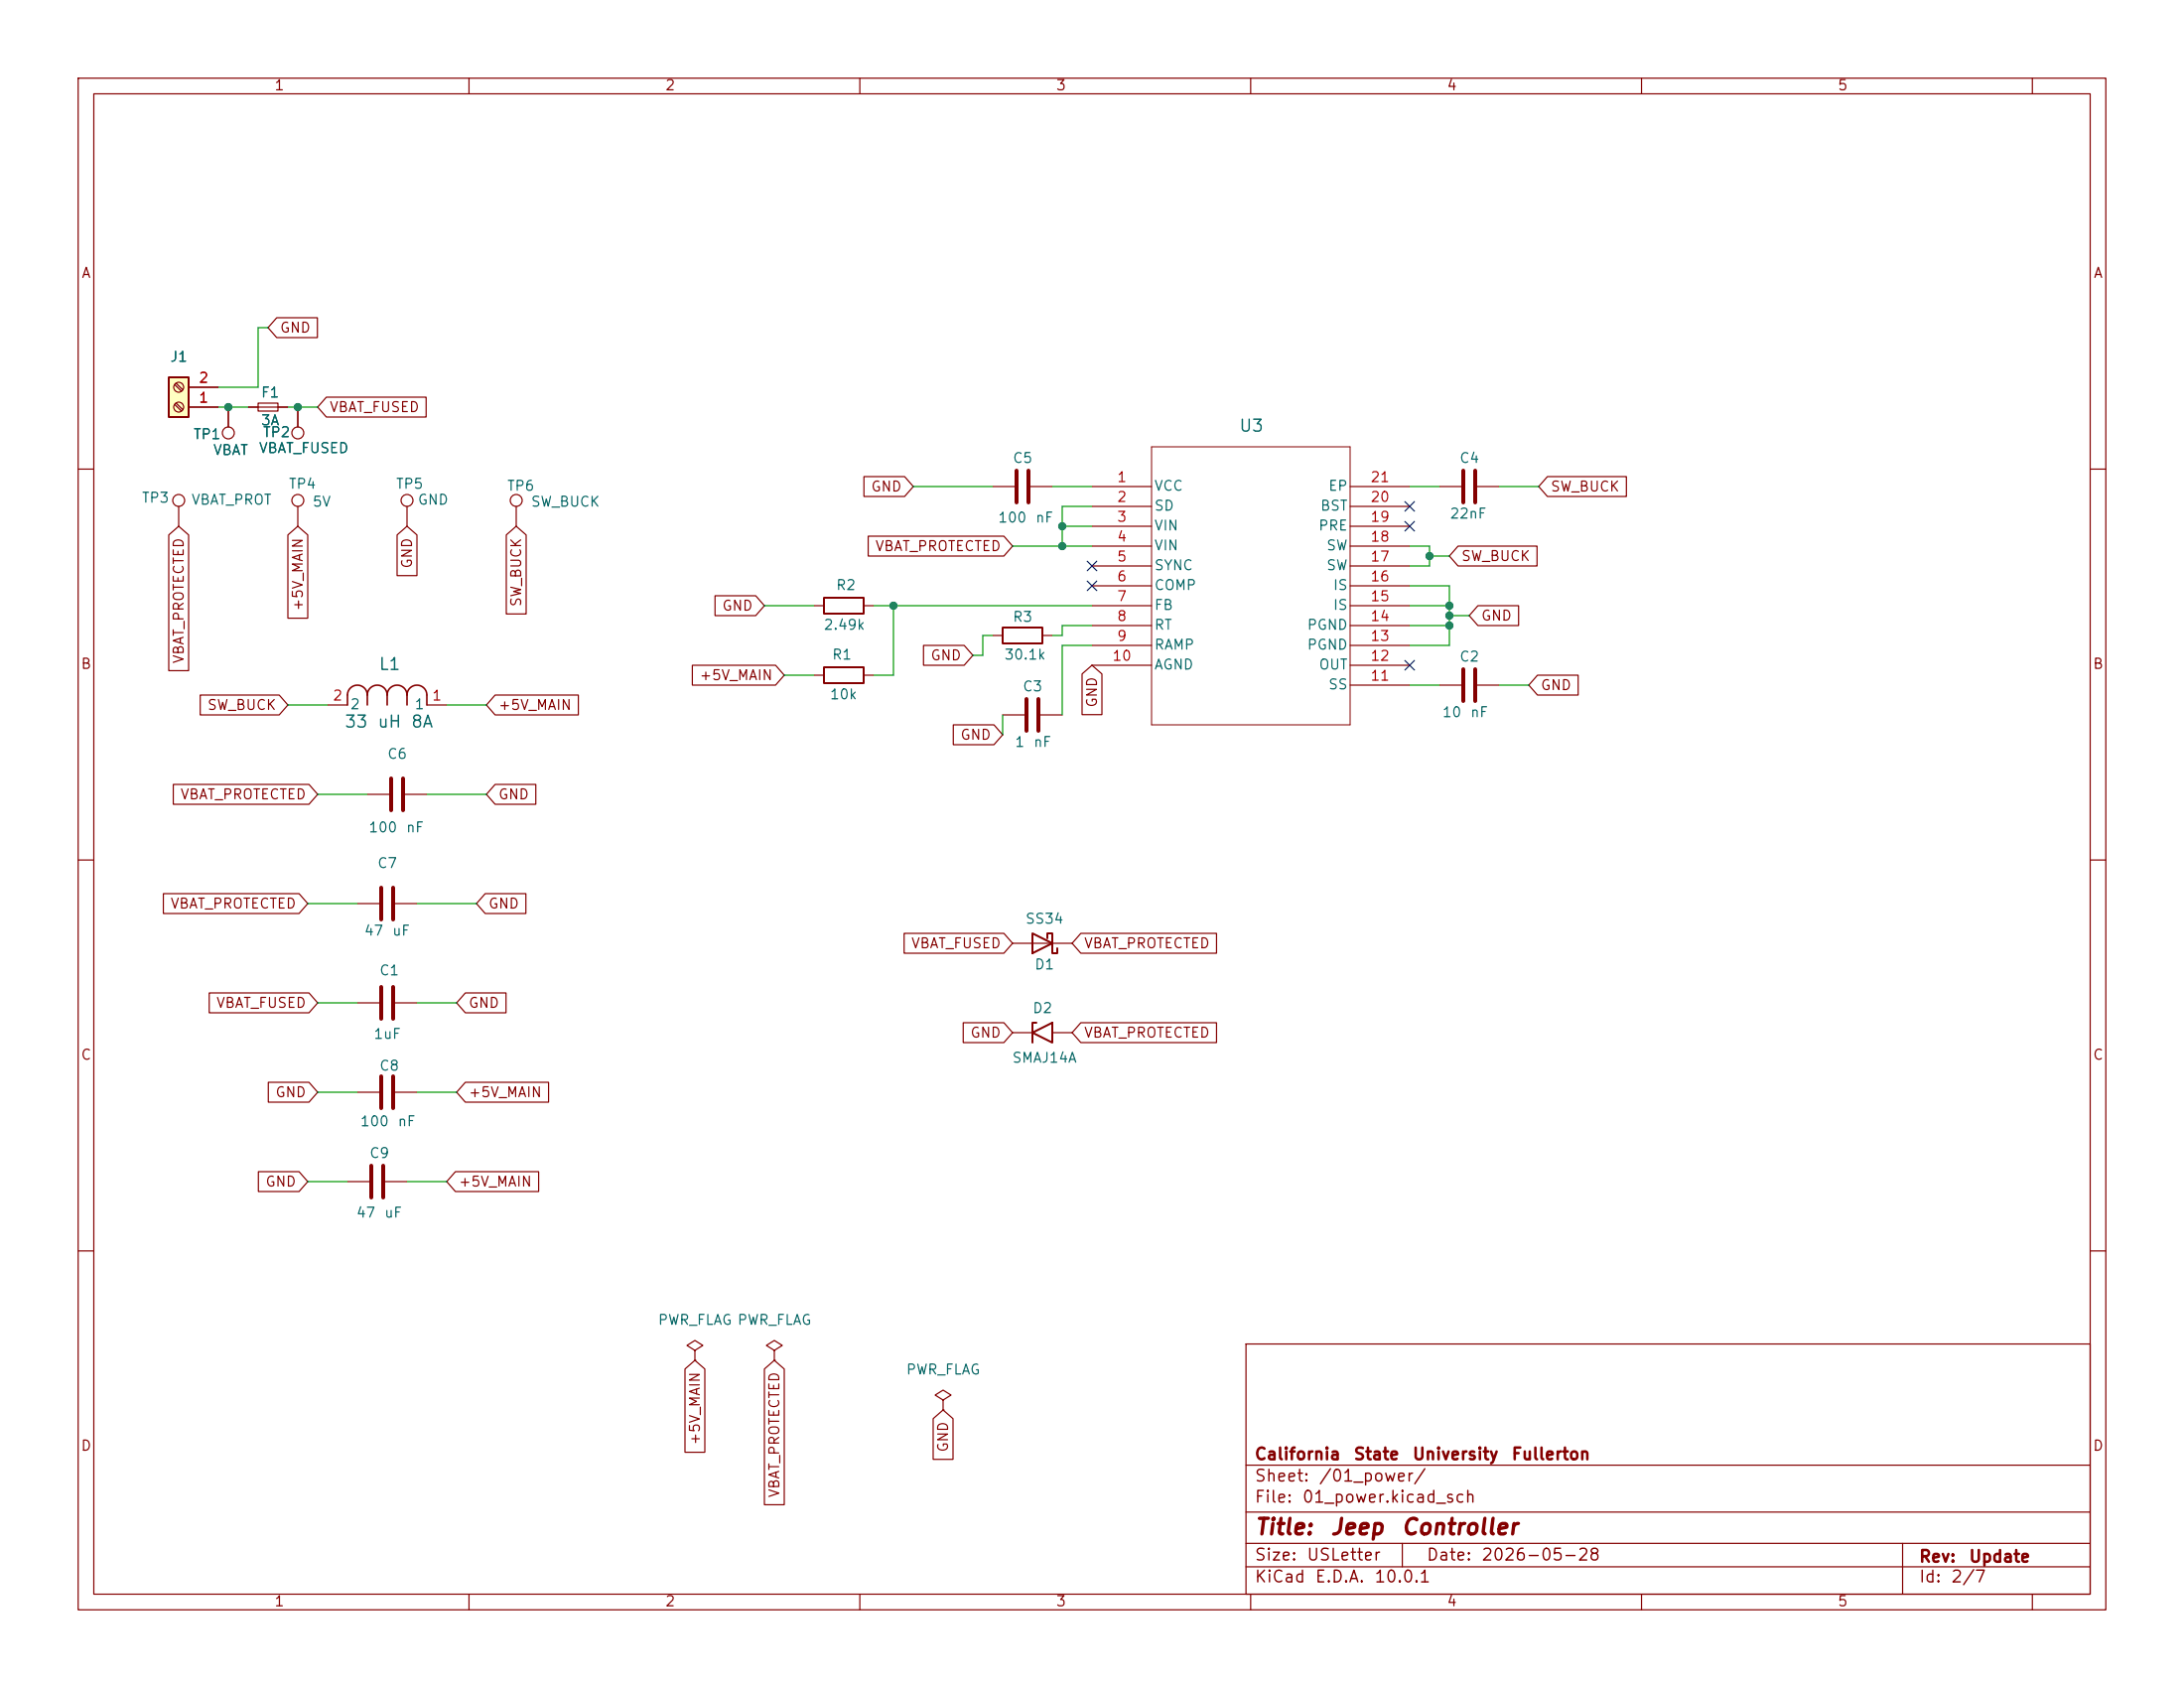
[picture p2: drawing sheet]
<svg xmlns="http://www.w3.org/2000/svg" width="279mm" height="216mm" viewBox="0 0 279 216" stroke-linecap="round" stroke-linejoin="round" font-family="sans-serif">
<g fill="none" stroke="#840000" stroke-width=".15">
<path d="M10 10h259.4v195.9h-259.4zM12 12h255.4v191.9h-255.4zM60 10v2M110 10v2M160 10v2M210 10v2M260 10v2M10 60h2M104.1 77.5h1.3M110.5 77.5h1.3M267.4 60h2M10 110h2"/>
<path d="M267.4 110h2M45.7 139.7h2.8M50.5 139.7h2.8M44.4 151.1h2.8M49.3 151.1h2.8M10 160h2M159.4 171.9h108v32h-108zM267.4 160h2M159.4 197.4h108M159.4 193.4h108M159.4 187.4h108M179.4 197.4v3"/>
<path d="M243.4 197.4v6.5M60 203.9v2M110 203.9v2M159.4 200.4h108M160 203.9v2M210 203.9v2M260 203.9v2"/>
</g>
<path d="M105.4 76.5h5.1v2h-5.1z" fill="none" stroke="#840000" stroke-width=".25"/>
<path d="M48.8 137.7v4M50.3 137.7v4M47.5 149.1v4.1M49 149.1v4.1" fill="none" stroke="#840000" stroke-width=".51"/>
<path d="M21.6 48.3h2.5v5h-2.5z" fill="#ffffc2"/>
<path d="M21.6 48.3h2.5v5h-2.5zM105.4 85.3h5.1v2.1h-5.1zM128.3 80.3h5v2h-5zM132.1 119.4l2.5 1.3-2.5 1.2zM132.1 132.1l2.5-1.3v2.6zM132.6 130.8h-.5v2.6M134 120v-.6h.6v2.5h.7v-.6" fill="none" stroke="#840000" stroke-width=".25"/>
<g fill="none" stroke="#840000" stroke-width=".15">
<path d="M22.4 51.7l.8 .9M22.4 49.2l.8 .8M22.5 51.6l.9 .8M22.5 49l.9 .9M24.1 52.1h3.8M24.1 49.5h3.8M29.2 52.1v2.5M31.7 52.1h5.1M33 51.6h2.6v1h-2.6zM35.4 40.6h5.2v2.6h-5.2l-1.1-1.3zM38.1 52.1v2.5M41.8 50.8h12.7v2.5h-12.7l-1.2-1.2z"/>
<path d="M21.6 68.4l1.3-1.1 1.2 1.1v17.4h-2.5zM22.9 64.8v2.5M36.8 68.4l1.3-1.1 1.3 1.1v10.7h-2.6zM38.1 64.8v2.5M50.8 68.4l1.3-1.1 1.2 1.1v5.2h-2.5zM52.1 64.8v2.5M64.8 68.4l1.2-1.1 1.3 1.1v10.1h-2.5zM66 64.8v2.5M91.5 76.2h5.2l1.1 1.3-1.1 1.2h-5.2zM110.5 61h5.2l1.1 1.2-1.1 1.3h-5.2zM111.1 68.6h17.3l1.1 1.3-1.1 1.2h-17.3zM127 62.2h2.8"/>
<path d="M131.8 62.2h2.8M139.7 62.2h7.6M139.7 64.8h7.6M139.7 67.3h7.6M139.7 69.9h7.6M139.7 72.4h7.6M139.7 74.9h7.6M139.7 77.5h7.6M172.7 62.2h7.6M172.7 64.8h7.6M172.7 67.3h7.6M172.7 69.9h7.6"/>
<path d="M172.7 72.4h7.6M172.7 74.9h7.6M172.7 77.5h7.6M184.1 62.2h2.8M186.5 69.8h10.1v2.6h-10.1l-1.1-1.3zM189 62.2h2.8M189.1 77.5h5.2v2.5h-5.2l-1.1-1.3zM198 61h10.1v2.5h-10.1l-1.2-1.3zM25.6 88.9h10.1l1.1 1.3-1.1 1.2h-10.1zM41.9 90.2h2.5M54.6 90.2h2.5M63.3 88.9h10.7v2.5h-10.7l-1.1-1.2z"/>
<path d="M88.6 85.1h10.6l1.1 1.3-1.1 1.2h-10.6zM104.1 86.4h1.3M110.5 86.4h1.3M118.1 82.5h5.2l1.2 1.3-1.2 1.3h-5.2zM122 92.7h5.2l1.1 1.3-1.1 1.3h-5.2zM127 81.3h1.3M128.3 91.4h2.8M133.1 91.4h2.8M133.3 81.3h1.3M138.4 86.2l1.3-1.1 1.3 1.1v5.2h-2.6zM139.7 80h7.6M139.7 82.6h7.6"/>
<path d="M139.7 85.1h7.6M172.7 80h7.6M172.7 82.6h7.6M172.7 85.1h7.6M172.7 87.6h7.6M184.1 87.6h2.8M189 87.6h2.8M196.7 86.4h5.2v2.5h-5.2l-1.1-1.3zM20.9 114.3h17.4l1.1 1.3-1.1 1.2h-17.4zM22.2 100.3h17.3l1.1 1.3-1.1 1.3h-17.3zM45.7 115.6h2.8M47 101.6h2.8"/>
<path d="M50.5 115.6h2.8M51.8 101.6h2.8M62.1 114.3h5.2v2.5h-5.2l-1.1-1.2zM63.3 100.3h5.2v2.6h-5.2l-1.1-1.3zM115.7 119.4h12.7l1.1 1.3-1.1 1.2h-12.7zM138.3 119.4h17.3v2.5h-17.3l-1.1-1.2zM26.8 127h12.7l1.1 1.3-1.1 1.2h-12.7zM34.3 138.4h5.2l1.1 1.3-1.1 1.3h-5.2zM45.7 128.3h2.8M50.5 128.3h2.8M59.5 127h5.2v2.5h-5.2l-1.1-1.2zM59.5 138.4h10.7v2.6h-10.7l-1.1-1.3z"/>
<path d="M123.2 130.8h5.2l1.1 1.3-1.1 1.3h-5.2zM129.5 120.7h7.7M129.5 132.1h2.6M134.6 132.1h2.6M138.3 130.8h17.3v2.6h-17.3l-1.1-1.3zM33.1 149.9h5.2l1.1 1.2-1.1 1.3h-5.2zM58.3 149.9h10.6v2.5h-10.6l-1.2-1.3zM87.6 175.1l1.3-1.1 1.3 1.1v10.6h-2.6zM88.9 172.7l1-.6-1-.6-1 .6 1 .6v1.3M88.9 174h.1M97.8 175.1l1.3-1.1 1.2 1.1v17.4h-2.5zM99.1 172.7l1-.6-1-.6-1.1 .6 1.1 .6v1.3"/>
<path d="M99.1 174h.1M120.6 179.1l1.1-.7-1.1-.6-1 .6 1 .7v1.2M119.4 181.5l1.2-1.2 1.3 1.2v5.2h-2.5zM120.6 180.3h.1"/>
<circle cx="22.9" cy="49.5" r=".63"/>
<circle cx="22.9" cy="52.1" r=".63"/>
<circle cx="29.2" cy="55.4" r=".76"/>
<circle cx="38.1" cy="55.4" r=".76"/>
<circle cx="22.9" cy="64" r=".76"/>
<circle cx="38.1" cy="64" r=".76"/>
<circle cx="52.1" cy="64" r=".76"/>
<circle cx="66" cy="64" r=".76"/>
</g>
<g fill="none" stroke="#840000" stroke-width=".51">
<path d="M130 60.2v4.1M131.6 60.2v4.1M187.2 60.2v4.1M188.7 60.2v4.1M50 99.6v4M51.6 99.6v4M131.3 89.4v4.1M132.8 89.4v4.1M187.2 85.6v4.1M188.7 85.6v4.1M48.8 113.5v4.1M50.3 113.5v4.1"/>
<path d="M48.8 126.2v4.1M50.3 126.2v4.1"/>
</g>
<path d="M147.3 57.2h25.4v35.5h-25.4z" fill="none" stroke="#840000" stroke-width=".13"/>
<path d="M47 88.9a1.27 1.27 0 0 0-1.3-1.3 1.27 1.27 0 0 0-1.3 1.3v1.3M47 88.9a1.27 1.27 0 0 1 1.3-1.3 1.27 1.27 0 0 1 1.2 1.3M47 88.9v1.3M49.5 88.9a1.27 1.27 0 0 1 1.3-1.3 1.27 1.27 0 0 1 1.3 1.3M49.5 88.9v1.3M52.1 88.9a1.27 1.27 0 0 1 1.2-1.3 1.27 1.27 0 0 1 1.3 1.3v1.3M52.1 88.9v1.3" fill="none" stroke="#840000" stroke-width=".2"/>
<g fill="none" stroke="#009600" stroke-width=".15">
<path d="M27.9 52.1h3.8M34.3 41.9h-1.3v7.6h-5.1M36.8 52.1h3.8M97.8 77.5h6.3M111.8 77.5h27.9M114.3 77.5v8.9h-2.5M116.8 62.2h10.2M129.5 69.9h10.2M134.6 62.2h5.1M135.9 67.3h3.8M139.7 64.8h-3.8v5.1M180.3 77.5h5.1"/>
<path d="M180.3 74.9h5.1v7.7h-5.1M180.3 62.2h3.8M180.3 69.9h2.6v2.5h-2.6M182.9 71.1h2.5M185.4 78.7h2.6M191.8 62.2h5M36.8 90.2h5.1M57.1 90.2h5.1M100.3 86.4h3.8M127 81.3h-1.3v2.5h-1.2M128.3 91.4v2.6M139.7 80h-3.8v1.3h-1.3"/>
<path d="M139.7 82.6h-3.8v8.8M180.3 80h5.1M180.3 87.6h3.8M191.8 87.6h3.8M39.4 115.6h6.3M40.6 101.6h6.4M53.3 115.6h7.7M54.6 101.6h7.6M40.6 128.3h5.1M40.6 139.7h5.1M53.3 128.3h5.1M53.3 139.7h5.1"/>
<path d="M39.4 151.1h5M52.1 151.1h5"/>
</g>
<path d="M139.1 74.3l1.2 1.2M139.1 71.8l1.2 1.2M140.3 74.3l-1.2 1.2M140.3 71.8l-1.2 1.2M179.7 64.2l1.2 1.2M179.7 66.7l1.2 1.2M180.9 64.2l-1.2 1.2M180.9 66.7l-1.2 1.2M179.7 84.5l1.2 1.2M180.9 84.5l-1.2 1.2" fill="none" stroke="#000084" stroke-width=".15"/>
<g fill="#009600" stroke="#009600" stroke-width=".13">
<circle cx="185.4" cy="78.7" r=".46"/>
<circle cx="185.4" cy="77.5" r=".46"/>
<circle cx="182.9" cy="71.1" r=".46"/>
<circle cx="185.4" cy="80" r=".46"/>
<circle cx="114.3" cy="77.5" r=".46"/>
<circle cx="135.9" cy="69.9" r=".46"/>
<circle cx="135.9" cy="67.3" r=".46"/>
<circle cx="38.1" cy="52.1" r=".46"/>
<circle cx="29.2" cy="52.1" r=".46"/>
</g>
<g font-size="2" fill="#840000">
<text x="160.4" y="196.8">Title:</text>
<text x="170.1" y="196.8">Jeep</text>
<text x="179.1" y="196.8">Controller</text>
</g>
<g font-size="1.5" fill="#006464">
<text x="158.4" y="55.6">U3</text>
<text x="48.4" y="86.1">L1</text>
<text x="44" y="93.4">33</text>
<text x="48.2" y="93.4">uH</text>
<text x="52.5" y="93.4">8A</text>
</g>
<g font-size="1.5" fill="#840000">
<text x="160.4" y="189.9">Sheet:</text>
<text x="160.4" y="187.1">California</text>
<text x="168.6" y="189.9">/01_power/</text>
<text x="173.1" y="187.1">State</text>
<text x="180.6" y="187.1">University</text>
<text x="193.3" y="187.1">Fullerton</text>
<text x="160.4" y="192.6">File:</text>
<text x="166.5" y="192.6">01_power.kicad_sch</text>
<text x="160.4" y="202.8">KiCad</text>
<text x="160.4" y="200">Size:</text>
<text x="167.1" y="200">USLetter</text>
<text x="168.1" y="202.8">E.D.A.</text>
<text x="175.7" y="202.8">10.0.1</text>
<text x="182.4" y="200">Date:</text>
<text x="189.4" y="200">2026-05-28</text>
<text x="245.4" y="200.2">Rev:</text>
<text x="245.4" y="202.8">Id:</text>
<text x="249.5" y="202.8">2/7</text>
<text x="251.8" y="200.2">Update</text>
</g>
<g font-size="1.3" fill="#840000">
<text x="35" y="11.9">1</text>
<text x="85" y="11.9">2</text>
<text x="135" y="11.9">3</text>
<text x="185" y="11.9">4</text>
<text x="235" y="11.9">5</text>
<text x="10.3" y="35.9">A</text>
<text x="267.7" y="35.9">A</text>
<text x="35.7" y="42.9">GND</text>
<text x="42.1" y="53">VBAT_FUSED</text>
<text x="111.3" y="63.2">GND</text>
<text x="198.3" y="63.2">SW_BUCK</text>
<text x="111.9" y="70.8">VBAT_PROTECTED</text>
<text x="53" y="72.8" transform="rotate(-90 53 72.8)">GND</text>
<text x="67" y="77.7" transform="rotate(-90 67 77.7)">SW_BUCK</text>
<text x="186.8" y="72.1">SW_BUCK</text>
<text x="39.1" y="78.3" transform="rotate(-90 39.1 78.3)">+5V_MAIN</text>
<text x="92.3" y="78.4">GND</text>
<text x="189.4" y="79.7">GND</text>
<text x="10.3" y="85.9">B</text>
<text x="23.8" y="85" transform="rotate(-90 23.8 85)">VBAT_PROTECTED</text>
<text x="89.4" y="87.3">+5V_MAIN</text>
<text x="119" y="84.8">GND</text>
<text x="197" y="88.6">GND</text>
<text x="267.7" y="85.9">B</text>
<text x="26.4" y="91.1">SW_BUCK</text>
<text x="63.7" y="91.1">+5V_MAIN</text>
<text x="122.8" y="94.9">GND</text>
<text x="140.7" y="90.6" transform="rotate(-90 140.7 90.6)">GND</text>
<text x="23" y="102.6">VBAT_PROTECTED</text>
<text x="63.7" y="102.6">GND</text>
<text x="21.7" y="116.5">VBAT_PROTECTED</text>
<text x="62.4" y="116.5">GND</text>
<text x="116.5" y="121.6">VBAT_FUSED</text>
<text x="138.6" y="121.6">VBAT_PROTECTED</text>
<text x="27.6" y="129.2">VBAT_FUSED</text>
<text x="59.8" y="129.2">GND</text>
<text x="10.3" y="135.9">C</text>
<text x="124" y="133">GND</text>
<text x="138.6" y="133">VBAT_PROTECTED</text>
<text x="267.7" y="135.9">C</text>
<text x="35.1" y="140.7">GND</text>
<text x="59.8" y="140.7">+5V_MAIN</text>
<text x="33.9" y="152.1">GND</text>
<text x="58.6" y="152.1">+5V_MAIN</text>
<text x="10.3" y="185.9">D</text>
<text x="89.9" y="184.9" transform="rotate(-90 89.9 184.9)">+5V_MAIN</text>
<text x="121.6" y="185.8" transform="rotate(-90 121.6 185.8)">GND</text>
<text x="267.7" y="185.9">D</text>
<text x="100" y="191.6" transform="rotate(-90 100 191.6)">VBAT_PROTECTED</text>
<text x="35" y="205.8">1</text>
<text x="85" y="205.8">2</text>
<text x="135" y="205.8">3</text>
<text x="185" y="205.8">4</text>
<text x="235" y="205.8">5</text>
</g>
<g font-size="1.3" fill="#006464">
<text x="21.7" y="46.6">J1</text>
<text x="33.3" y="51.2">F1</text>
<text x="24.6" y="56.5">TP1</text>
<text x="27.2" y="58.5">VBAT</text>
<text x="33" y="58.3">VBAT_FUSED</text>
<text x="33.3" y="54.7">3A</text>
<text x="33.5" y="56.2">TP2</text>
<text x="129.5" y="59.5">C5</text>
<text x="186.6" y="59.5">C4</text>
<text x="18" y="64.6">TP3</text>
<text x="24.4" y="64.9">VBAT_PROT</text>
<text x="36.8" y="62.8">TP4</text>
<text x="39.9" y="65.1">5V</text>
<text x="50.6" y="62.8">TP5</text>
<text x="53.3" y="64.9">GND</text>
<text x="64.8" y="63.1">TP6</text>
<text x="67.8" y="65.1">SW_BUCK</text>
<text x="147.6" y="63.1">VCC</text>
<text x="147.6" y="65.6">SD</text>
<text x="168.8" y="65.6">BST</text>
<text x="169.8" y="63.1">EP</text>
<text x="127.6" y="67.2">100</text>
<text x="132.4" y="67.2">nF</text>
<text x="147.6" y="68.2">VIN</text>
<text x="147.6" y="70.7">VIN</text>
<text x="168.6" y="68.2">PRE</text>
<text x="169.6" y="70.7">SW</text>
<text x="185.4" y="66.6">22nF</text>
<text x="106.9" y="75.8">R2</text>
<text x="147.6" y="73.3">SYNC</text>
<text x="147.6" y="75.8">COMP</text>
<text x="169.6" y="73.3">SW</text>
<text x="170.4" y="75.8">IS</text>
<text x="105.3" y="80.9">2.49k</text>
<text x="129.5" y="79.9">R3</text>
<text x="147.6" y="78.3">FB</text>
<text x="147.6" y="80.9">RT</text>
<text x="147.6" y="83.4">RAMP</text>
<text x="167.1" y="83.4">PGND</text>
<text x="167.1" y="80.9">PGND</text>
<text x="170.4" y="78.3">IS</text>
<text x="106.1" y="89.8">10k</text>
<text x="106.4" y="84.7">R1</text>
<text x="128.4" y="84.7">30.1k</text>
<text x="130.7" y="88.7">C3</text>
<text x="147.6" y="86">AGND</text>
<text x="168.6" y="86">OUT</text>
<text x="169.8" y="88.5">SS</text>
<text x="186.6" y="84.9">C2</text>
<text x="44.7" y="91">2</text>
<text x="52.9" y="91">1</text>
<text x="129.7" y="95.9">1</text>
<text x="132.1" y="95.9">nF</text>
<text x="184.4" y="92">10</text>
<text x="188" y="92">nF</text>
<text x="49.5" y="97.4">C6</text>
<text x="47.1" y="106.8">100</text>
<text x="51.9" y="106.8">nF</text>
<text x="48.2" y="111.4">C7</text>
<text x="46.5" y="120">47</text>
<text x="50.1" y="120">uF</text>
<text x="131.1" y="118.5">SS34</text>
<text x="48.4" y="125.1">C1</text>
<text x="132.3" y="124.3">D1</text>
<text x="132" y="129.9">D2</text>
<text x="47.7" y="133.2">1uF</text>
<text x="48.4" y="137.3">C8</text>
<text x="129.4" y="136.2">SMAJ14A</text>
<text x="46" y="144.4">100</text>
<text x="47.2" y="148.4">C9</text>
<text x="50.8" y="144.4">nF</text>
<text x="45.5" y="156.1">47</text>
<text x="49.1" y="156.1">uF</text>
<text x="84.1" y="169.8">PWR_FLAG PWR_FLAG</text>
<text x="115.8" y="176.1">PWR_FLAG</text>
</g>
<g font-size="1.3" fill="#a90000">
<text x="25.3" y="51.8">1</text>
<text x="25.3" y="49.3">2</text>
<text x="142.8" y="62">1</text>
<text x="142.8" y="64.5">2</text>
<text x="175.2" y="64.5">20</text>
<text x="175.2" y="62">21</text>
<text x="142.8" y="67.1">3</text>
<text x="142.8" y="69.6">4</text>
<text x="175.2" y="69.6">18</text>
<text x="175.2" y="67.1">19</text>
<text x="142.8" y="72.1">5</text>
<text x="142.8" y="74.7">6</text>
<text x="142.8" y="77.2">7</text>
<text x="175.2" y="77.2">15</text>
<text x="175.2" y="74.7">16</text>
<text x="175.2" y="72.1">17</text>
<text x="142.8" y="79.8">8</text>
<text x="142.8" y="82.3">9</text>
<text x="175.2" y="82.3">13</text>
<text x="175.2" y="79.8">14</text>
<text x="42.5" y="89.9">2</text>
<text x="55.2" y="89.9">1</text>
<text x="142.2" y="84.8">10</text>
<text x="175.2" y="87.4">11</text>
<text x="175.2" y="84.8">12</text>
</g>
</svg>
